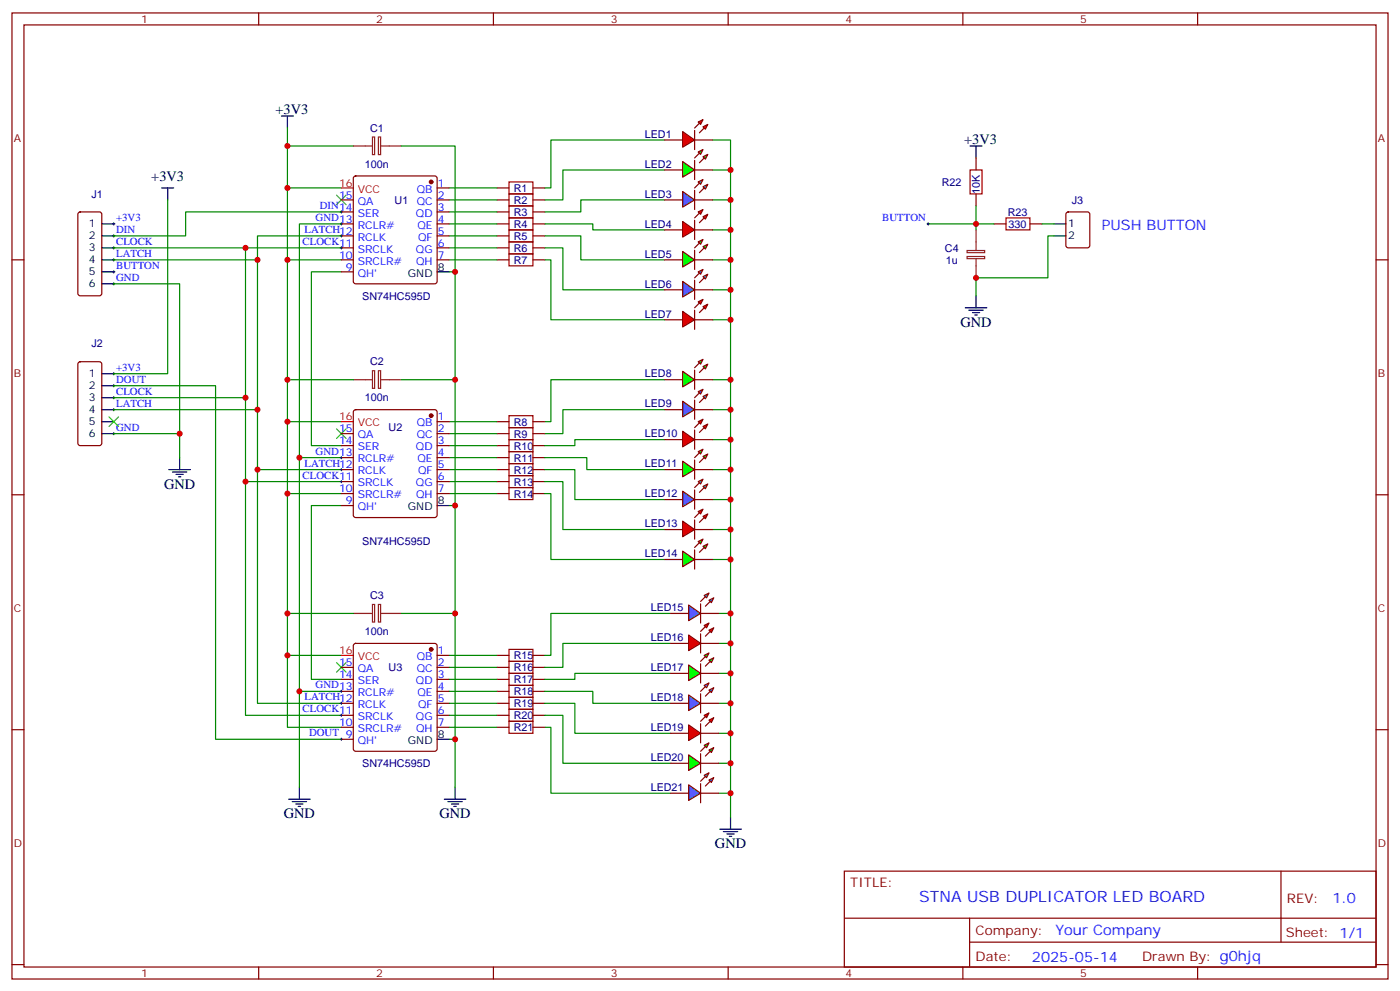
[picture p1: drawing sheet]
<svg xmlns="http://www.w3.org/2000/svg" width="412mm" height="292mm" viewBox="0 0 412 292" stroke-linecap="round" stroke-linejoin="round" font-family="sans-serif">
<g fill="none" stroke="#870000" stroke-width=".35">
<path d="M3.5 3.8h405.4v284.3h-405.4zM7.1 7.3h398.2v277.3h-398.2zM76.2 3.8v3.5M145.3 3.8v3.5M214.5 3.8v3.5M283.6 3.8v3.5M352.8 3.8v3.5M100.5 58.8h3.6M104.3 52l.5-.2h23.3l.5 .2 .2 .5v30.3l-.3 .5-.4 .2h-23.3l-.5-.2-.2-.5v-30.3zM128.8 55.3h3.5M128.8 58.8h3.5M146.4 55.3h3.5"/>
<path d="M146.4 58.8h3.5M157 55.3h3.5M157 58.8h3.5M287.5 46.5v3.5M287.5 57.1v3.5M3.5 76.5h3.6M23.2 62.6l.4-.2h5.7l.6 .4 .1 23.6-.5 .6-5.9 .1-.6-.5-.1-23.5zM100.5 76.5h3.6M100.5 62.4h3.6M100.5 65.9h3.6M100.5 69.4h3.6M100.5 73h3.6"/>
<path d="M128.8 76.5h3.5M128.8 62.4h3.5M128.8 65.9h3.5M128.8 69.4h3.5M128.8 73h3.5M146.4 76.5h3.5M146.4 62.4h3.5M146.4 65.9h3.5M146.4 69.4h3.5M146.4 73h3.5M157 76.5h3.5M157 62.4h3.5"/>
<path d="M157 65.9h3.5M157 69.4h3.5M157 73h3.5M292.8 65.9h3.5M303.4 65.9h3.5M314.2 62.6l.5-.2h5.6l.7 .4v9.4l-.4 .7-5.9 .1-.7-.5v-9.4zM405.3 76.5h3.6M100.5 80h3.6M23.2 106.7l.4-.2h5.7l.6 .4 .1 23.6-.5 .6-5.9 .1-.6-.5-.1-23.5zM100.5 138.2h3.6M100.5 134.7h3.6M100.5 131.2h3.6"/>
<path d="M100.5 127.6h3.6M104.3 120.8l.5-.2h23.3l.5 .2 .2 .5v30.3l-.3 .5-.4 .2h-23.3l-.5-.2-.2-.5v-30.3zM128.8 138.2h3.5M128.8 134.7h3.5M128.8 131.2h3.5M128.8 127.6h3.5M128.8 124.1h3.5M146.4 138.2h3.5M146.4 134.7h3.5M146.4 131.2h3.5M146.4 127.6h3.5M146.4 124.1h3.5"/>
<path d="M157 138.2h3.5M157 134.7h3.5M157 131.2h3.5M157 127.6h3.5M157 124.1h3.5M3.5 145.6h3.6M100.5 145.3h3.6M100.5 141.7h3.6M100.5 148.8h3.6M128.8 145.3h3.5M128.8 141.7h3.5M146.4 145.3h3.5"/>
<path d="M146.4 141.7h3.5M157 145.3h3.5M157 141.7h3.5M405.3 145.6h3.6M100.5 196.4h3.6M100.5 200h3.6M104.3 189.6l.5-.2h23.3l.5 .2 .2 .5v30.3l-.3 .5-.4 .2h-23.3l-.5-.2-.2-.5v-30.3zM128.8 192.9h3.5M128.8 196.4h3.5M128.8 200h3.5M146.4 192.9h3.5M146.4 196.4h3.5"/>
<path d="M146.4 200h3.5M157 192.9h3.5M157 196.4h3.5M157 200h3.5M3.5 214.8h3.6M100.5 203.5h3.6M100.5 207h3.6M100.5 210.5h3.6M100.5 214.1h3.6M100.5 217.6h3.6M128.8 203.5h3.5M128.8 207h3.5"/>
<path d="M128.8 210.5h3.5M128.8 214.1h3.5M146.4 203.5h3.5M146.4 207h3.5M146.4 210.5h3.5M146.4 214.1h3.5M157 203.5h3.5M157 207h3.5M157 210.5h3.5M157 214.1h3.5M405.3 214.8h3.6M248.7 256.4h156.6v28.2h-156.6z"/>
<path d="M377.3 256.4v20.9M248.7 270.2h156.5M285.6 277.3h119.6M285.6 270.2v14.2M3.5 283.9h3.6M76.2 284.6v3.5M145.3 284.6v3.5M214.5 284.6v3.5M283.6 284.6v3.5M352.8 284.6v3.5M405.3 283.9h3.6"/>
</g>
<g fill="none" stroke="#000" stroke-width=".35">
<path d="M82.9 34.1h3.5M84.7 34.1v3.6M47.6 55.3h3.6M49.4 55.3v3.5M285.8 43h3.5M287.5 43v3.5M30 65.9h3.5M30 69.4h3.5M30 73h3.5M30 76.5h3.5M310.4 65.9h3.6M310.4 69.4h3.6"/>
<path d="M30 80h3.5M30 83.5h3.5M128.8 80h3.5M284.3 90.6h6.4M285.4 91.3h4.2M286.5 92h2.1M287.2 92.7h.7M287.5 87.1v3.5M30 110h3.5M30 113.5h3.5M30 117.1h3.5M30 120.6h3.5"/>
<path d="M30 124.1h3.5M30 127.6h3.5M49.7 138.2h6.4M50.8 138.9h4.2M51.9 139.6h2.1M52.9 134.7v3.5M52.6 140.3h.7M128.8 148.8h3.5M128.8 217.6h3.5M130.9 235.2h6.3M131.9 235.9h4.3M133 236.6h2.1"/>
<path d="M133.7 237.3h.7M134.1 231.7v3.5M212 244.1h6.4M213.1 244.8h4.2M214.1 245.5h2.2M214.8 246.2h.7M215.2 240.5v3.6"/>
</g>
<g fill="none" stroke="#008700" stroke-width=".35">
<path d="M84.7 37.7v155.2h15.8M49.4 58.8v51.2h-15.9M84.7 55.3h15.8M84.7 43h19.4M118.2 43h15.9v37M132.3 55.3h14.1M132.3 58.8h14.1M195.8 41.2h-33.5v14.1h-1.8M195.8 50h-30v8.8h-5.3M195.8 58.8h-24.7v3.6h-10.6M209.9 41.2h5.3v199.3M209.9 58.8h5.3"/>
<path d="M209.9 50h5.3M33.5 73h67M33.5 76.5h42.3M72.3 73v68.7h28.2M84.7 76.5h15.8M100.5 62.4h-45.8v7h-21.2M100.5 69.4h-24.7v137.6h24.7M132.3 62.4h14.1M132.3 65.9h14.1M132.3 69.4h14.1M132.3 73h14.1M132.3 76.5h14.1"/>
<path d="M160.5 65.9h14.1v1.8h21.2M160.5 76.5h1.8v17.6h33.5M160.5 73h5.3v12.3h30M160.5 69.4h10.6v7.1h24.7M209.9 76.5h5.3M209.9 67.7h5.3M273.4 65.9h19.4M287.5 60.6v7.1M306.9 65.9h3.5M310.4 69.4h-1.7v12.4h-21.2v5.3M33.5 83.5h19.4v51.2M100.5 80h-8.8v51.2h8.8"/>
<path d="M132.3 80h1.8v151.7M209.9 85.3h5.3M209.9 94.1h5.3M33.5 113.5h30v104.1h37M33.5 117.1h38.8M84.7 111.8h19.4M118.2 111.8h15.9M195.8 111.8h-33.5v12.3h-1.8M209.9 111.8h5.3M33.5 127.6h19.4M33.5 120.6h42.3M75.8 138.2h24.7"/>
<path d="M84.7 124.1h15.8M132.3 124.1h14.1M132.3 127.6h14.1M132.3 131.2h14.1M132.3 134.7h14.1M132.3 138.2h14.1M160.5 138.2h8.8v8.8h26.5M160.5 134.7h12.4v3.5h22.9M195.8 120.6h-30v7h-5.3M195.8 129.4h-26.5v1.8h-8.8M209.9 138.2h5.3M209.9 120.6h5.3"/>
<path d="M209.9 129.4h5.3M72.3 141.7v68.8h28.2M84.7 145.3h15.8M100.5 148.8h-8.8v51.2h8.8M132.3 148.8h1.8M132.3 141.7h14.1M132.3 145.3h14.1M160.5 145.3h1.8v19.4h33.5M160.5 141.7h5.3v14.2h30M209.9 147h5.3M209.9 155.9h5.3M209.9 164.7h5.3"/>
<path d="M84.7 192.9v21.2h15.8M84.7 180.6h19.4M118.2 180.6h15.9M132.3 192.9h14.1M132.3 196.4h14.1M132.3 200h14.1M197.6 180.6h-35.3v12.3h-1.8M197.6 189.4h-31.8v7h-5.3M197.6 198.2h-28.3v1.8h-8.8M211.7 180.6h3.5M211.7 189.4h3.5M211.7 198.2h3.5"/>
<path d="M132.3 217.6h1.8M132.3 203.5h14.1M132.3 207h14.1M132.3 210.5h14.1M132.3 214.1h14.1M160.5 214.1h1.8v19.4h35.3M160.5 210.5h5.3v14.1h31.8M160.5 207h8.8v8.8h28.3M160.5 203.5h14.1v3.5h23M211.7 207h3.5M211.7 215.8h3.5M211.7 224.6h3.5"/>
<path d="M211.7 233.5h3.5"/>
</g>
<g fill="none" stroke="#a10000" stroke-width=".35">
<path d="M149.9 53.6h7.1v3.5h-7.1zM149.9 57.1h7.1v3.5h-7.1zM285.8 50h3.5v7.1h-3.5zM149.9 60.6h7.1v3.5h-7.1zM149.9 64.1h7.1v3.6h-7.1zM149.9 67.7h7.1v3.5h-7.1zM149.9 71.2h7.1v3.5h-7.1zM149.9 74.7h7.1v3.5h-7.1zM296.3 64.1h7.1v3.6h-7.1zM149.9 140h7.1v3.5h-7.1zM149.9 136.5h7.1v3.5h-7.1zM149.9 132.9h7.1v3.6h-7.1z"/>
<path d="M149.9 129.4h7.1v3.5h-7.1zM149.9 125.9h7.1v3.5h-7.1zM149.9 122.3h7.1v3.6h-7.1zM149.9 143.5h7.1v3.5h-7.1zM149.9 191.1h7.1v3.6h-7.1zM149.9 194.7h7.1v3.5h-7.1zM149.9 198.2h7.1v3.5h-7.1zM149.9 201.7h7.1v3.5h-7.1zM149.9 205.2h7.1v3.6h-7.1zM149.9 208.8h7.1v3.5h-7.1zM149.9 212.3h7.1v3.5h-7.1z"/>
</g>
<g fill="none" stroke="#000" stroke-width=".29">
<path d="M33.2 65.9h.7M33.2 69.4h.7M33.2 73h.7M33.2 76.5h.7M33.5 65.5v.8M33.5 69.1v.7M33.5 72.6v.7M33.5 76.1v.7M33.5 79.7v.7M100.2 69.4h.7M100.2 73h.7M100.2 62.4h.7"/>
<path d="M100.5 62v.7M100.5 69.1v.7M100.5 72.6v.7M273 65.9h.8M273.4 65.5v.8M33.2 83.5h.7M33.2 80h.7M33.5 83.2v.7M33.2 117.1h.7M33.2 113.5h.7M33.2 110h.7M33.5 109.6v.7"/>
<path d="M33.5 113.2v.7M33.5 116.7v.7M33.2 127.6h.7M33.2 120.6h.7M33.5 120.2v.7M33.5 127.3v.7M100.2 138.2h.7M100.5 137.9v.7M100.2 141.7h.7M100.5 141.4v.7M100.2 217.6h.7M100.2 207h.7"/>
<path d="M100.2 210.5h.7M100.5 206.7v.7M100.5 210.2v.7M100.5 217.2v.7"/>
</g>
<g fill="none" stroke="#8c2424" stroke-width=".35">
<path d="M104.1 43h5.6M109.7 40.3h.6v5.2h-.6zM111.5 40.3h.6v5.2h-.6zM112.2 43h6M284.9 73.7h5.2v.7h-5.2zM284.9 75.5h5.2v.6h-5.2zM287.5 67.7v6M287.5 76.1v5.7M104.1 111.8h5.6M109.7 109.1h.6v5.2h-.6zM111.5 109.1h.6v5.2h-.6zM112.2 111.8h6"/>
<path d="M109.7 177.9h.6v5.2h-.6zM111.5 177.9h.6v5.2h-.6zM104.1 180.6h5.6M112.2 180.6h6"/>
</g>
<path d="M99.1 57.4l2.9 2.9M102 57.4l-2.9 2.9M99.1 126.2l2.9 2.8M102 126.2l-2.9 2.8M99.1 195l2.9 2.8M102 195l-2.9 2.8" fill="none" stroke="#3c3" stroke-width=".35"/>
<path d="M100.5 55.3h3.6M100.5 124.1h3.6M100.5 192.9h3.6" fill="none" stroke="#f00" stroke-width=".35"/>
<g fill="#870000" stroke="#870000" stroke-width=".35">
<circle cx="127" cy="53.6" r=".53"/>
<circle cx="127" cy="122.3" r=".53"/>
<circle cx="127" cy="191.1" r=".53"/>
</g>
<g fill="#f00" stroke="#870000" stroke-width=".35">
<path d="M201.1 38.7l3.5 2.5-3.5 2.1z"/>
<path d="M204.6 38.4v5.6z"/>
</g>
<g fill="#870000" stroke="#870000" stroke-width=".35">
<path d="M204.6 37.7l1.4-1.4z"/>
<path d="M206 39.1l1.4-1.4z"/>
</g>
<g fill="#f00" stroke="#870000" stroke-width=".35">
<path d="M205.7 35.9l1.4-.7-.7 1.4z"/>
<path d="M207.1 37.3l1.4-.7-.7 1.4z"/>
</g>
<path d="M195.8 41.2h5.3M204.6 41.2h5.3" fill="none" stroke="#870000" stroke-width=".35"/>
<g fill="#f00" stroke="#870000" stroke-width=".35">
<path d="M201.1 65.2l3.5 2.5-3.5 2.1z"/>
<path d="M204.6 64.8v5.7z"/>
</g>
<g fill="#870000" stroke="#870000" stroke-width=".35">
<path d="M204.6 64.1l1.4-1.4z"/>
<path d="M207.4 64.1l-1.4 1.4z"/>
</g>
<g fill="#f00" stroke="#870000" stroke-width=".35">
<path d="M205.7 62.4l1.4-.7-.7 1.4z"/>
<path d="M207.1 63.8l1.4-.7-.7 1.4z"/>
</g>
<path d="M195.8 67.7h5.3M204.6 67.7h5.3" fill="none" stroke="#870000" stroke-width=".35"/>
<g fill="#f00" stroke="#870000" stroke-width=".35">
<path d="M201.1 91.7l3.5 2.4-3.5 2.1z"/>
<path d="M204.6 91.3v5.6z"/>
</g>
<g fill="#870000" stroke="#870000" stroke-width=".35">
<path d="M204.6 90.6l1.4-1.4z"/>
<path d="M206 92l1.4-1.4z"/>
</g>
<g fill="#f00" stroke="#870000" stroke-width=".35">
<path d="M205.7 88.8l1.4-.7-.7 1.4z"/>
<path d="M207.1 90.2l1.4-.7-.7 1.4z"/>
</g>
<path d="M195.8 94.1h5.3M204.6 94.1h5.3" fill="none" stroke="#870000" stroke-width=".35"/>
<g fill="#f00" stroke="#870000" stroke-width=".35">
<path d="M201.1 126.9l3.5 2.5-3.5 2.1z"/>
<path d="M204.6 126.6v5.6z"/>
</g>
<g fill="#870000" stroke="#870000" stroke-width=".35">
<path d="M204.6 125.9l1.4-1.4z"/>
<path d="M206 127.3l1.4-1.4z"/>
</g>
<g fill="#f00" stroke="#870000" stroke-width=".35">
<path d="M205.7 124.1l1.4-.7-.7 1.4z"/>
<path d="M207.1 125.5l1.4-.7-.7 1.4z"/>
</g>
<path d="M195.8 129.4h5.3M204.6 129.4h5.3" fill="none" stroke="#870000" stroke-width=".35"/>
<g fill="#f00" stroke="#870000" stroke-width=".35">
<path d="M201.1 153.4l3.5 2.5-3.5 2.1z"/>
<path d="M204.6 153v5.7z"/>
</g>
<g fill="#870000" stroke="#870000" stroke-width=".35">
<path d="M204.6 152.3l1.4-1.4z"/>
<path d="M206 153.7l1.4-1.4z"/>
</g>
<g fill="#f00" stroke="#870000" stroke-width=".35">
<path d="M205.7 150.6l1.4-.7-.7 1.4z"/>
<path d="M207.1 152l1.4-.7-.7 1.4z"/>
</g>
<path d="M195.8 155.9h5.3M204.6 155.9h5.3" fill="none" stroke="#870000" stroke-width=".35"/>
<g fill="#f00" stroke="#870000" stroke-width=".35">
<path d="M202.8 186.9l3.6 2.5-3.6 2.1z"/>
<path d="M206.4 186.5v5.7z"/>
</g>
<g fill="#870000" stroke="#870000" stroke-width=".35">
<path d="M206.4 185.8l1.4-1.4z"/>
<path d="M207.8 187.3l1.4-1.5z"/>
</g>
<g fill="#f00" stroke="#870000" stroke-width=".35">
<path d="M207.4 184.1l1.4-.7-.7 1.4z"/>
<path d="M208.8 185.5l1.5-.7-.8 1.4z"/>
</g>
<path d="M197.6 189.4h5.2M206.4 189.4h5.3" fill="none" stroke="#870000" stroke-width=".35"/>
<g fill="#f00" stroke="#870000" stroke-width=".35">
<path d="M202.8 213.4l3.6 2.4-3.6 2.1z"/>
<path d="M206.4 213v5.7z"/>
</g>
<g fill="#870000" stroke="#870000" stroke-width=".35">
<path d="M206.4 212.3l1.4-1.4z"/>
<path d="M207.8 213.7l1.4-1.4z"/>
</g>
<g fill="#f00" stroke="#870000" stroke-width=".35">
<path d="M207.4 210.5l1.4-.7-.7 1.4z"/>
<path d="M208.8 211.9l1.5-.7-.8 1.5z"/>
</g>
<path d="M195.8 50h5.3M204.6 50h5.3M197.6 215.8h5.2M206.4 215.8h5.3" fill="none" stroke="#870000" stroke-width=".35"/>
<g fill="#0f0" stroke="#870000" stroke-width=".35">
<path d="M207.1 46.1l1.4-.7-.7 1.4z"/>
<path d="M205.7 44.7l1.4-.7-.7 1.4z"/>
</g>
<g fill="#870000" stroke="#870000" stroke-width=".35">
<path d="M207.4 46.5l-1.4 1.4z"/>
<path d="M204.6 46.5l1.4-1.4z"/>
</g>
<path d="M204.6 47.2v5.6z" fill="#f00" stroke="#870000" stroke-width=".35"/>
<path d="M201.1 47.6l3.5 2.4-3.5 2.1z" fill="#0f0" stroke="#870000" stroke-width=".35"/>
<path d="M195.8 58.8h5.3M204.6 58.8h5.3" fill="none" stroke="#870000" stroke-width=".35"/>
<g fill="#09f" stroke="#870000" stroke-width=".35">
<path d="M207.1 55l1.4-.7-.7 1.4z"/>
<path d="M205.7 53.6l1.4-.8-.7 1.5z"/>
</g>
<g fill="#870000" stroke="#870000" stroke-width=".35">
<path d="M206 56.7l1.4-1.4z"/>
<path d="M204.6 55.3l1.4-1.4z"/>
</g>
<path d="M204.6 56v5.7z" fill="#f00" stroke="#870000" stroke-width=".35"/>
<path d="M201.1 56.4l3.5 2.4-3.5 2.2z" fill="#09f" stroke="#870000" stroke-width=".35"/>
<path d="M195.8 76.5h5.3M204.6 76.5h5.3" fill="none" stroke="#870000" stroke-width=".35"/>
<g fill="#0f0" stroke="#870000" stroke-width=".35">
<path d="M207.1 72.6l1.4-.7-.7 1.4z"/>
<path d="M205.7 71.2l1.4-.7-.7 1.4z"/>
</g>
<g fill="#870000" stroke="#870000" stroke-width=".35">
<path d="M206 74.4l1.4-1.4z"/>
<path d="M204.6 73l1.4-1.5z"/>
</g>
<path d="M204.6 73.7v5.6z" fill="#f00" stroke="#870000" stroke-width=".35"/>
<path d="M201.1 74l3.5 2.5-3.5 2.1z" fill="#0f0" stroke="#870000" stroke-width=".35"/>
<path d="M195.8 85.3h5.3M204.6 85.3h5.3" fill="none" stroke="#870000" stroke-width=".35"/>
<g fill="#09f" stroke="#870000" stroke-width=".35">
<path d="M207.1 81.4l1.4-.7-.7 1.4z"/>
<path d="M205.7 80l1.4-.7-.7 1.4z"/>
</g>
<g fill="#870000" stroke="#870000" stroke-width=".35">
<path d="M207.4 81.8l-1.4 1.4z"/>
<path d="M204.6 81.8l1.4-1.4z"/>
</g>
<path d="M204.6 82.5v5.6z" fill="#f00" stroke="#870000" stroke-width=".35"/>
<path d="M201.1 82.8l3.5 2.5-3.5 2.1z" fill="#09f" stroke="#870000" stroke-width=".35"/>
<path d="M195.8 111.8h5.3M204.6 111.8h5.3" fill="none" stroke="#870000" stroke-width=".35"/>
<g fill="#0f0" stroke="#870000" stroke-width=".35">
<path d="M207.1 107.9l1.4-.7-.7 1.4z"/>
<path d="M205.7 106.5l1.4-.7-.7 1.4z"/>
</g>
<g fill="#870000" stroke="#870000" stroke-width=".35">
<path d="M206 109.6l1.4-1.4z"/>
<path d="M204.6 108.2l1.4-1.4z"/>
</g>
<path d="M204.6 108.9v5.7z" fill="#f00" stroke="#870000" stroke-width=".35"/>
<path d="M201.1 109.3l3.5 2.5-3.5 2.1z" fill="#0f0" stroke="#870000" stroke-width=".35"/>
<path d="M195.8 120.6h5.3M204.6 120.6h5.3" fill="none" stroke="#870000" stroke-width=".35"/>
<g fill="#09f" stroke="#870000" stroke-width=".35">
<path d="M207.1 116.7l1.4-.7-.7 1.4z"/>
<path d="M205.7 115.3l1.4-.7-.7 1.4z"/>
</g>
<g fill="#870000" stroke="#870000" stroke-width=".35">
<path d="M206 118.5l1.4-1.4z"/>
<path d="M204.6 117.1l1.4-1.5z"/>
</g>
<path d="M204.6 117.8v5.6z" fill="#f00" stroke="#870000" stroke-width=".35"/>
<path d="M201.1 118.1l3.5 2.5-3.5 2.1z" fill="#09f" stroke="#870000" stroke-width=".35"/>
<path d="M195.8 138.2h5.3M204.6 138.2h5.3" fill="none" stroke="#870000" stroke-width=".35"/>
<g fill="#0f0" stroke="#870000" stroke-width=".35">
<path d="M207.1 134.3l1.4-.7-.7 1.4z"/>
<path d="M205.7 132.9l1.4-.7-.7 1.4z"/>
</g>
<g fill="#870000" stroke="#870000" stroke-width=".35">
<path d="M206 136.1l1.4-1.4z"/>
<path d="M204.6 134.7l1.4-1.4z"/>
</g>
<path d="M204.6 135.4v5.6z" fill="#f00" stroke="#870000" stroke-width=".35"/>
<path d="M201.1 135.7l3.5 2.5-3.5 2.1z" fill="#0f0" stroke="#870000" stroke-width=".35"/>
<path d="M195.8 147h5.3M204.6 147h5.3" fill="none" stroke="#870000" stroke-width=".35"/>
<g fill="#09f" stroke="#870000" stroke-width=".35">
<path d="M207.1 143.2l1.4-.7-.7 1.4z"/>
<path d="M205.7 141.7l1.4-.7-.7 1.5z"/>
</g>
<g fill="#870000" stroke="#870000" stroke-width=".35">
<path d="M207.4 143.5l-1.4 1.4z"/>
<path d="M204.6 143.5l1.4-1.4z"/>
</g>
<path d="M204.6 144.2v5.7z" fill="#f00" stroke="#870000" stroke-width=".35"/>
<path d="M201.1 144.6l3.5 2.4-3.5 2.2z" fill="#09f" stroke="#870000" stroke-width=".35"/>
<path d="M195.8 164.7h5.3M204.6 164.7h5.3" fill="none" stroke="#870000" stroke-width=".35"/>
<g fill="#0f0" stroke="#870000" stroke-width=".35">
<path d="M207.1 160.8l1.4-.7-.7 1.4z"/>
<path d="M205.7 159.4l1.4-.7-.7 1.4z"/>
</g>
<g fill="#870000" stroke="#870000" stroke-width=".35">
<path d="M207.4 161.1l-1.4 1.5z"/>
<path d="M204.6 161.1l1.4-1.4z"/>
</g>
<path d="M204.6 161.9v5.6z" fill="#f00" stroke="#870000" stroke-width=".35"/>
<path d="M201.1 162.2l3.5 2.5-3.5 2.1z" fill="#0f0" stroke="#870000" stroke-width=".35"/>
<path d="M197.6 180.6h5.2M206.4 180.6h5.3" fill="none" stroke="#870000" stroke-width=".35"/>
<g fill="#09f" stroke="#870000" stroke-width=".35">
<path d="M208.8 176.7l1.5-.7-.8 1.4z"/>
<path d="M207.4 175.3l1.4-.7-.7 1.4z"/>
</g>
<g fill="#870000" stroke="#870000" stroke-width=".35">
<path d="M207.8 178.4l1.4-1.4z"/>
<path d="M206.4 177l1.4-1.4z"/>
</g>
<path d="M206.4 177.7v5.7z" fill="#f00" stroke="#870000" stroke-width=".35"/>
<path d="M202.8 178.1l3.6 2.5-3.6 2.1z" fill="#09f" stroke="#870000" stroke-width=".35"/>
<path d="M197.6 198.2h5.2M206.4 198.2h5.3" fill="none" stroke="#870000" stroke-width=".35"/>
<g fill="#0f0" stroke="#870000" stroke-width=".35">
<path d="M208.8 194.3l1.5-.7-.8 1.4z"/>
<path d="M207.4 192.9l1.4-.7-.7 1.4z"/>
</g>
<g fill="#870000" stroke="#870000" stroke-width=".35">
<path d="M207.8 196.1l1.4-1.4z"/>
<path d="M206.4 194.7l1.4-1.4z"/>
</g>
<path d="M206.4 195.4v5.6z" fill="#f00" stroke="#870000" stroke-width=".35"/>
<path d="M202.8 195.7l3.6 2.5-3.6 2.1z" fill="#0f0" stroke="#870000" stroke-width=".35"/>
<path d="M197.6 207h5.2M206.4 207h5.3" fill="none" stroke="#870000" stroke-width=".35"/>
<g fill="#09f" stroke="#870000" stroke-width=".35">
<path d="M208.8 203.1l1.5-.7-.8 1.4z"/>
<path d="M207.4 201.7l1.4-.7-.7 1.4z"/>
</g>
<g fill="#870000" stroke="#870000" stroke-width=".35">
<path d="M209.2 203.5l-1.4 1.4z"/>
<path d="M206.4 203.5l1.4-1.4z"/>
</g>
<path d="M206.4 204.2v5.6z" fill="#f00" stroke="#870000" stroke-width=".35"/>
<path d="M202.8 204.5l3.6 2.5-3.6 2.1z" fill="#09f" stroke="#870000" stroke-width=".35"/>
<path d="M197.6 224.6h5.2M206.4 224.6h5.3" fill="none" stroke="#870000" stroke-width=".35"/>
<g fill="#0f0" stroke="#870000" stroke-width=".35">
<path d="M208.8 220.8l1.5-.7-.8 1.4z"/>
<path d="M207.4 219.4l1.4-.7-.7 1.4z"/>
</g>
<g fill="#870000" stroke="#870000" stroke-width=".35">
<path d="M207.8 222.5l1.4-1.4z"/>
<path d="M206.4 221.1l1.4-1.4z"/>
</g>
<path d="M206.4 221.8v5.7z" fill="#f00" stroke="#870000" stroke-width=".35"/>
<path d="M202.8 222.2l3.6 2.4-3.6 2.2z" fill="#0f0" stroke="#870000" stroke-width=".35"/>
<path d="M197.6 233.5h5.2M206.4 233.5h5.3" fill="none" stroke="#870000" stroke-width=".35"/>
<g fill="#09f" stroke="#870000" stroke-width=".35">
<path d="M208.8 229.6l1.5-.7-.8 1.4z"/>
<path d="M207.4 228.2l1.4-.7-.7 1.4z"/>
</g>
<g fill="#870000" stroke="#870000" stroke-width=".35">
<path d="M209.2 229.9l-1.4 1.5z"/>
<path d="M206.4 229.9l1.4-1.4z"/>
</g>
<path d="M206.4 230.6v5.7z" fill="#f00" stroke="#870000" stroke-width=".35"/>
<path d="M202.8 231l3.6 2.5-3.6 2.1z" fill="#09f" stroke="#870000" stroke-width=".35"/>
<path d="M32.1 122.7l2.8 2.8M34.9 122.7l-2.8 2.8" fill="none" stroke="#3c3" stroke-width=".35"/>
<path d="M100.5 65.9h-12.3v165.8M88.2 134.7h12.3M88.2 203.5h12.3" fill="none" stroke="#008700" stroke-width=".35"/>
<path d="M85 235.2h6.4M86.1 235.9h4.2M87.1 236.6h2.2M87.8 237.3h.7M88.2 231.7v3.5" fill="none" stroke="#000" stroke-width=".35"/>
<path d="M100.2 65.9h.7M100.5 65.5v.8M100.2 134.7h.7M100.5 134.3v.7M100.2 203.5h.7M100.5 203.1v.7" fill="none" stroke="#000" stroke-width=".29"/>
<g fill="#c00">
<circle cx="215.2" cy="50" r=".88"/>
<circle cx="215.2" cy="58.8" r=".88"/>
<circle cx="215.2" cy="67.7" r=".88"/>
<circle cx="215.2" cy="76.5" r=".88"/>
<circle cx="215.2" cy="85.3" r=".88"/>
<circle cx="215.2" cy="94.1" r=".88"/>
<circle cx="215.2" cy="111.8" r=".88"/>
<circle cx="215.2" cy="120.6" r=".88"/>
<circle cx="215.2" cy="129.4" r=".88"/>
<circle cx="215.2" cy="138.2" r=".88"/>
<circle cx="215.2" cy="147" r=".88"/>
<circle cx="215.2" cy="155.9" r=".88"/>
<circle cx="215.2" cy="164.7" r=".88"/>
<circle cx="215.2" cy="180.6" r=".88"/>
<circle cx="215.2" cy="189.4" r=".88"/>
<circle cx="215.2" cy="198.2" r=".88"/>
<circle cx="215.2" cy="207" r=".88"/>
<circle cx="215.2" cy="215.8" r=".88"/>
<circle cx="215.2" cy="224.6" r=".88"/>
<circle cx="215.2" cy="233.5" r=".88"/>
<circle cx="72.3" cy="73" r=".88"/>
<circle cx="72.3" cy="141.7" r=".88"/>
<circle cx="75.8" cy="76.5" r=".88"/>
<circle cx="72.3" cy="117.1" r=".88"/>
<circle cx="75.8" cy="120.6" r=".88"/>
<circle cx="52.9" cy="127.6" r=".88"/>
<circle cx="134.1" cy="80" r=".88"/>
<circle cx="75.8" cy="138.2" r=".88"/>
<circle cx="287.5" cy="65.9" r=".88"/>
<circle cx="287.5" cy="81.8" r=".88"/>
<circle cx="84.7" cy="192.9" r=".88"/>
<circle cx="84.7" cy="145.3" r=".88"/>
<circle cx="84.7" cy="76.5" r=".88"/>
<circle cx="84.7" cy="180.6" r=".88"/>
<circle cx="84.7" cy="111.8" r=".88"/>
<circle cx="84.7" cy="43" r=".88"/>
<circle cx="84.7" cy="55.3" r=".88"/>
<circle cx="84.7" cy="124.1" r=".88"/>
<circle cx="134.1" cy="180.6" r=".88"/>
<circle cx="134.1" cy="111.8" r=".88"/>
<circle cx="134.1" cy="148.8" r=".88"/>
<circle cx="134.1" cy="217.6" r=".88"/>
<circle cx="88.2" cy="134.7" r=".88"/>
<circle cx="88.2" cy="203.5" r=".88"/>
</g>
<text font-size="4.6" fill="#00f" x="270.8" y="265.4">STNA USB DUPLICATOR LED BOARD</text>
<g font-size="4.2">
<text x="81.1" y="33.4">+3V3</text>
<text x="284" y="42.3">+3V3</text>
<text x="44.5" y="53.2">+3V3</text>
<text x="282.9" y="96.2">GND</text>
<text x="48.3" y="143.9">GND</text>
<text x="83.6" y="240.9">GND</text>
<text x="129.5" y="240.9">GND</text>
<text x="210.6" y="249.7">GND</text>
</g>
<g font-size="4.2" fill="#00f">
<text x="324.6" y="67.7">PUSH BUTTON</text>
<text x="392.5" y="265.7">1.0</text>
<text x="310.9" y="275.2">Your Company</text>
<text x="304" y="283">2025-05-14</text>
</g>
<g font-size="3.9" fill="#800">
<text x="250.5" y="261">TITLE:</text>
<text x="379.1" y="265.7">REV:</text>
<text x="287.4" y="275.2">Company:</text>
<text x="378.7" y="275.8">Sheet: 1/1</text>
<text x="287.4" y="282.9">Date:</text>
<text x="336.4" y="282.9">Drawn By: g0hjq</text>
</g>
<g font-size="3.2" fill="#800">
<text x="41.6" y="6.8">1</text>
<text x="110.8" y="6.8">2</text>
<text x="179.9" y="6.8">3</text>
<text x="249.1" y="6.8">4</text>
<text x="318.2" y="6.8">5</text>
<text x="4.1" y="41.9">A</text>
<text x="405.9" y="41.9">A</text>
<text x="4.1" y="111.1">B</text>
<text x="405.9" y="111.1">B</text>
<text x="4.1" y="180.2">C</text>
<text x="405.9" y="180.2">C</text>
<text x="4.1" y="249.3">D</text>
<text x="405.9" y="249.3">D</text>
<text x="41.6" y="287.6">1</text>
<text x="110.8" y="287.6">2</text>
<text x="179.9" y="287.6">3</text>
<text x="249.1" y="287.6">4</text>
<text x="318.2" y="287.6">5</text>
</g>
<g font-size="3.2" fill="#000080">
<text x="109" y="38.8">C1</text>
<text x="189.9" y="40.5">LED1</text>
<text x="107.5" y="49.4">100n</text>
<text x="189.9" y="49.4">LED2</text>
<text x="27" y="58.2">J1</text>
<text x="116.2" y="59.9">U1</text>
<text x="151.4" y="56.5">R1</text>
<text x="189.9" y="58.2">LED3</text>
<text x="277.4" y="54.7">R22</text>
<text x="288.6" y="57.1" transform="rotate(-90 288.6 57.1)">10K</text>
<text x="315.8" y="59.9">J3</text>
<text x="151.4" y="60">R2</text>
<text x="151.4" y="63.6">R3</text>
<text x="296.8" y="63.5">R23</text>
<text x="151.4" y="67.1">R4</text>
<text x="151.4" y="70.6">R5</text>
<text x="189.9" y="67">LED4</text>
<text x="297.1" y="67">330</text>
<text x="151.4" y="74.1">R6</text>
<text x="151.4" y="77.7">R7</text>
<text x="189.9" y="75.8">LED5</text>
<text x="278.4" y="74.1">C4</text>
<text x="278.6" y="77.6">1u</text>
<text x="106.7" y="88.2">SN74HC595D</text>
<text x="189.9" y="84.6">LED6</text>
<text x="189.9" y="93.5">LED7</text>
<text x="27" y="102.3">J2</text>
<text x="109" y="107.6">C2</text>
<text x="189.9" y="111.1">LED8</text>
<text x="107.5" y="118.2">100n</text>
<text x="189.9" y="119.9">LED9</text>
<text x="151.4" y="125.3">R8</text>
<text x="114.5" y="127">U2</text>
<text x="151.4" y="128.8">R9</text>
<text x="189.9" y="128.7">LED10</text>
<text x="151.4" y="135.9">R11</text>
<text x="151.4" y="132.4">R10</text>
<text x="189.9" y="137.6">LED11</text>
<text x="151.4" y="142.9">R13</text>
<text x="151.4" y="139.4">R12</text>
<text x="151.4" y="146.5">R14</text>
<text x="189.9" y="146.4">LED12</text>
<text x="189.9" y="155.2">LED13</text>
<text x="106.7" y="160.5">SN74HC595D</text>
<text x="189.9" y="164">LED14</text>
<text x="109" y="176.4">C3</text>
<text x="191.7" y="179.9">LED15</text>
<text x="107.5" y="186.9">100n</text>
<text x="191.7" y="188.7">LED16</text>
<text x="114.5" y="197.5">U3</text>
<text x="151.4" y="194.1">R15</text>
<text x="151.4" y="197.6">R16</text>
<text x="191.7" y="197.5">LED17</text>
<text x="151.4" y="201.1">R17</text>
<text x="151.4" y="204.7">R18</text>
<text x="151.4" y="208.2">R19</text>
<text x="191.7" y="206.4">LED18</text>
<text x="151.4" y="211.7">R20</text>
<text x="151.4" y="215.3">R21</text>
<text x="191.7" y="215.2">LED19</text>
<text x="106.7" y="225.8">SN74HC595D</text>
<text x="191.7" y="224">LED20</text>
<text x="191.7" y="232.8">LED21</text>
</g>
<g font-size="3.2" fill="#f00">
<text x="99.9" y="55">16</text>
<text x="105.4" y="56.7">VCC</text>
<text x="99.9" y="123.8">16</text>
<text x="105.4" y="125.5">VCC</text>
<text x="99.9" y="192.5">16</text>
<text x="105.4" y="194.3">VCC</text>
</g>
<g font-size="3.2" fill="#00f">
<text x="99.9" y="58.5">15</text>
<text x="122.8" y="56.7">QB</text>
<text x="128.9" y="58.5">2</text>
<text x="128.9" y="55">1</text>
<text x="34.2" y="65">+3V3</text>
<text x="93" y="65">GND13</text>
<text x="94.2" y="61.5">DIN14</text>
<text x="105.4" y="60.3">QA</text>
<text x="105.4" y="63.8">SER</text>
<text x="122.5" y="63.8">QD</text>
<text x="122.7" y="60.3">QC</text>
<text x="128.9" y="65.5">4</text>
<text x="128.9" y="62">3</text>
<text x="259.9" y="65">BUTTON</text>
<text x="34.2" y="68.5">DIN</text>
<text x="89.7" y="68.5">LATCH12</text>
<text x="105.4" y="67.3">RCLR#</text>
<text x="105.4" y="70.8">RCLK</text>
<text x="123" y="67.3">QE</text>
<text x="123.1" y="70.8">QF</text>
<text x="128.9" y="69.1">5</text>
<text x="34.2" y="72.1">CLOCK</text>
<text x="34.2" y="75.6">LATCH</text>
<text x="89.1" y="72.1">CLOCK11</text>
<text x="99.9" y="76.1">10</text>
<text x="105.4" y="74.4">SRCLK</text>
<text x="105.4" y="77.9">SRCLR#</text>
<text x="122.5" y="74.4">QG</text>
<text x="122.6" y="77.9">QH</text>
<text x="128.9" y="76.1">7</text>
<text x="128.9" y="72.6">6</text>
<text x="34.2" y="82.7">GND</text>
<text x="34.2" y="79.1">BUTTON</text>
<text x="101.9" y="79.7">9</text>
<text x="105.4" y="81.4">QH'</text>
<text x="34.2" y="112.6">DOUT</text>
<text x="34.2" y="109.1">+3V3</text>
<text x="34.2" y="119.7">LATCH</text>
<text x="34.2" y="116.2">CLOCK</text>
<text x="122.8" y="125.5">QB</text>
<text x="128.9" y="123.8">1</text>
<text x="34.2" y="126.8">GND</text>
<text x="99.9" y="127.3">15</text>
<text x="99.9" y="130.8">14</text>
<text x="105.4" y="129">QA</text>
<text x="122.7" y="129">QC</text>
<text x="128.9" y="130.8">3</text>
<text x="128.9" y="127.3">2</text>
<text x="89.7" y="137.3">LATCH12</text>
<text x="93" y="133.8">GND13</text>
<text x="105.4" y="132.6">SER</text>
<text x="105.4" y="136.1">RCLR#</text>
<text x="122.5" y="132.6">QD</text>
<text x="123" y="136.1">QE</text>
<text x="128.9" y="137.9">5</text>
<text x="128.9" y="134.3">4</text>
<text x="89.1" y="140.9">CLOCK11</text>
<text x="105.4" y="139.6">RCLK</text>
<text x="105.4" y="143.2">SRCLK</text>
<text x="122.5" y="143.2">QG</text>
<text x="123.1" y="139.6">QF</text>
<text x="128.9" y="141.4">6</text>
<text x="99.9" y="144.9">10</text>
<text x="101.9" y="148.4">9</text>
<text x="105.4" y="146.7">SRCLR#</text>
<text x="122.6" y="146.7">QH</text>
<text x="128.9" y="144.9">7</text>
<text x="105.4" y="150.2">QH'</text>
<text x="99.9" y="196.1">15</text>
<text x="105.4" y="197.8">QA</text>
<text x="122.7" y="197.8">QC</text>
<text x="122.8" y="194.3">QB</text>
<text x="128.9" y="196.1">2</text>
<text x="128.9" y="192.5">1</text>
<text x="93" y="202.6">GND13</text>
<text x="99.9" y="199.6">14</text>
<text x="105.4" y="201.4">SER</text>
<text x="122.5" y="201.4">QD</text>
<text x="128.9" y="203.1">4</text>
<text x="128.9" y="199.6">3</text>
<text x="89.1" y="209.7">CLOCK11</text>
<text x="89.7" y="206.1">LATCH12</text>
<text x="105.4" y="204.9">RCLR#</text>
<text x="105.4" y="208.4">RCLK</text>
<text x="123" y="204.9">QE</text>
<text x="123.1" y="208.4">QF</text>
<text x="128.9" y="206.7">5</text>
<text x="99.9" y="213.7">10</text>
<text x="105.4" y="211.9">SRCLK</text>
<text x="105.4" y="215.5">SRCLR#</text>
<text x="122.5" y="211.9">QG</text>
<text x="122.6" y="215.5">QH</text>
<text x="128.9" y="213.7">7</text>
<text x="128.9" y="210.2">6</text>
<text x="91" y="216.7">DOUT 9</text>
<text x="105.4" y="219">QH'</text>
</g>
<g font-size="3.2">
<text x="26.2" y="67">1</text>
<text x="26.2" y="70.5">2</text>
<text x="314.7" y="67">1</text>
<text x="314.7" y="70.5">2</text>
<text x="26.2" y="74">3</text>
<text x="26.2" y="77.5">4</text>
<text x="26.2" y="81.1">5</text>
<text x="120.2" y="81.4">GND</text>
<text x="128.9" y="79.7">8</text>
<text x="26.2" y="84.6">6</text>
<text x="26.2" y="111.1">1</text>
<text x="26.2" y="114.6">2</text>
<text x="26.2" y="118.1">3</text>
<text x="26.2" y="121.6">4</text>
<text x="26.2" y="125.2">5</text>
<text x="26.2" y="128.7">6</text>
<text x="128.9" y="148.4">8</text>
<text x="120.2" y="150.2">GND</text>
<text x="120.2" y="219">GND</text>
<text x="128.9" y="217.2">8</text>
</g>
</svg>
